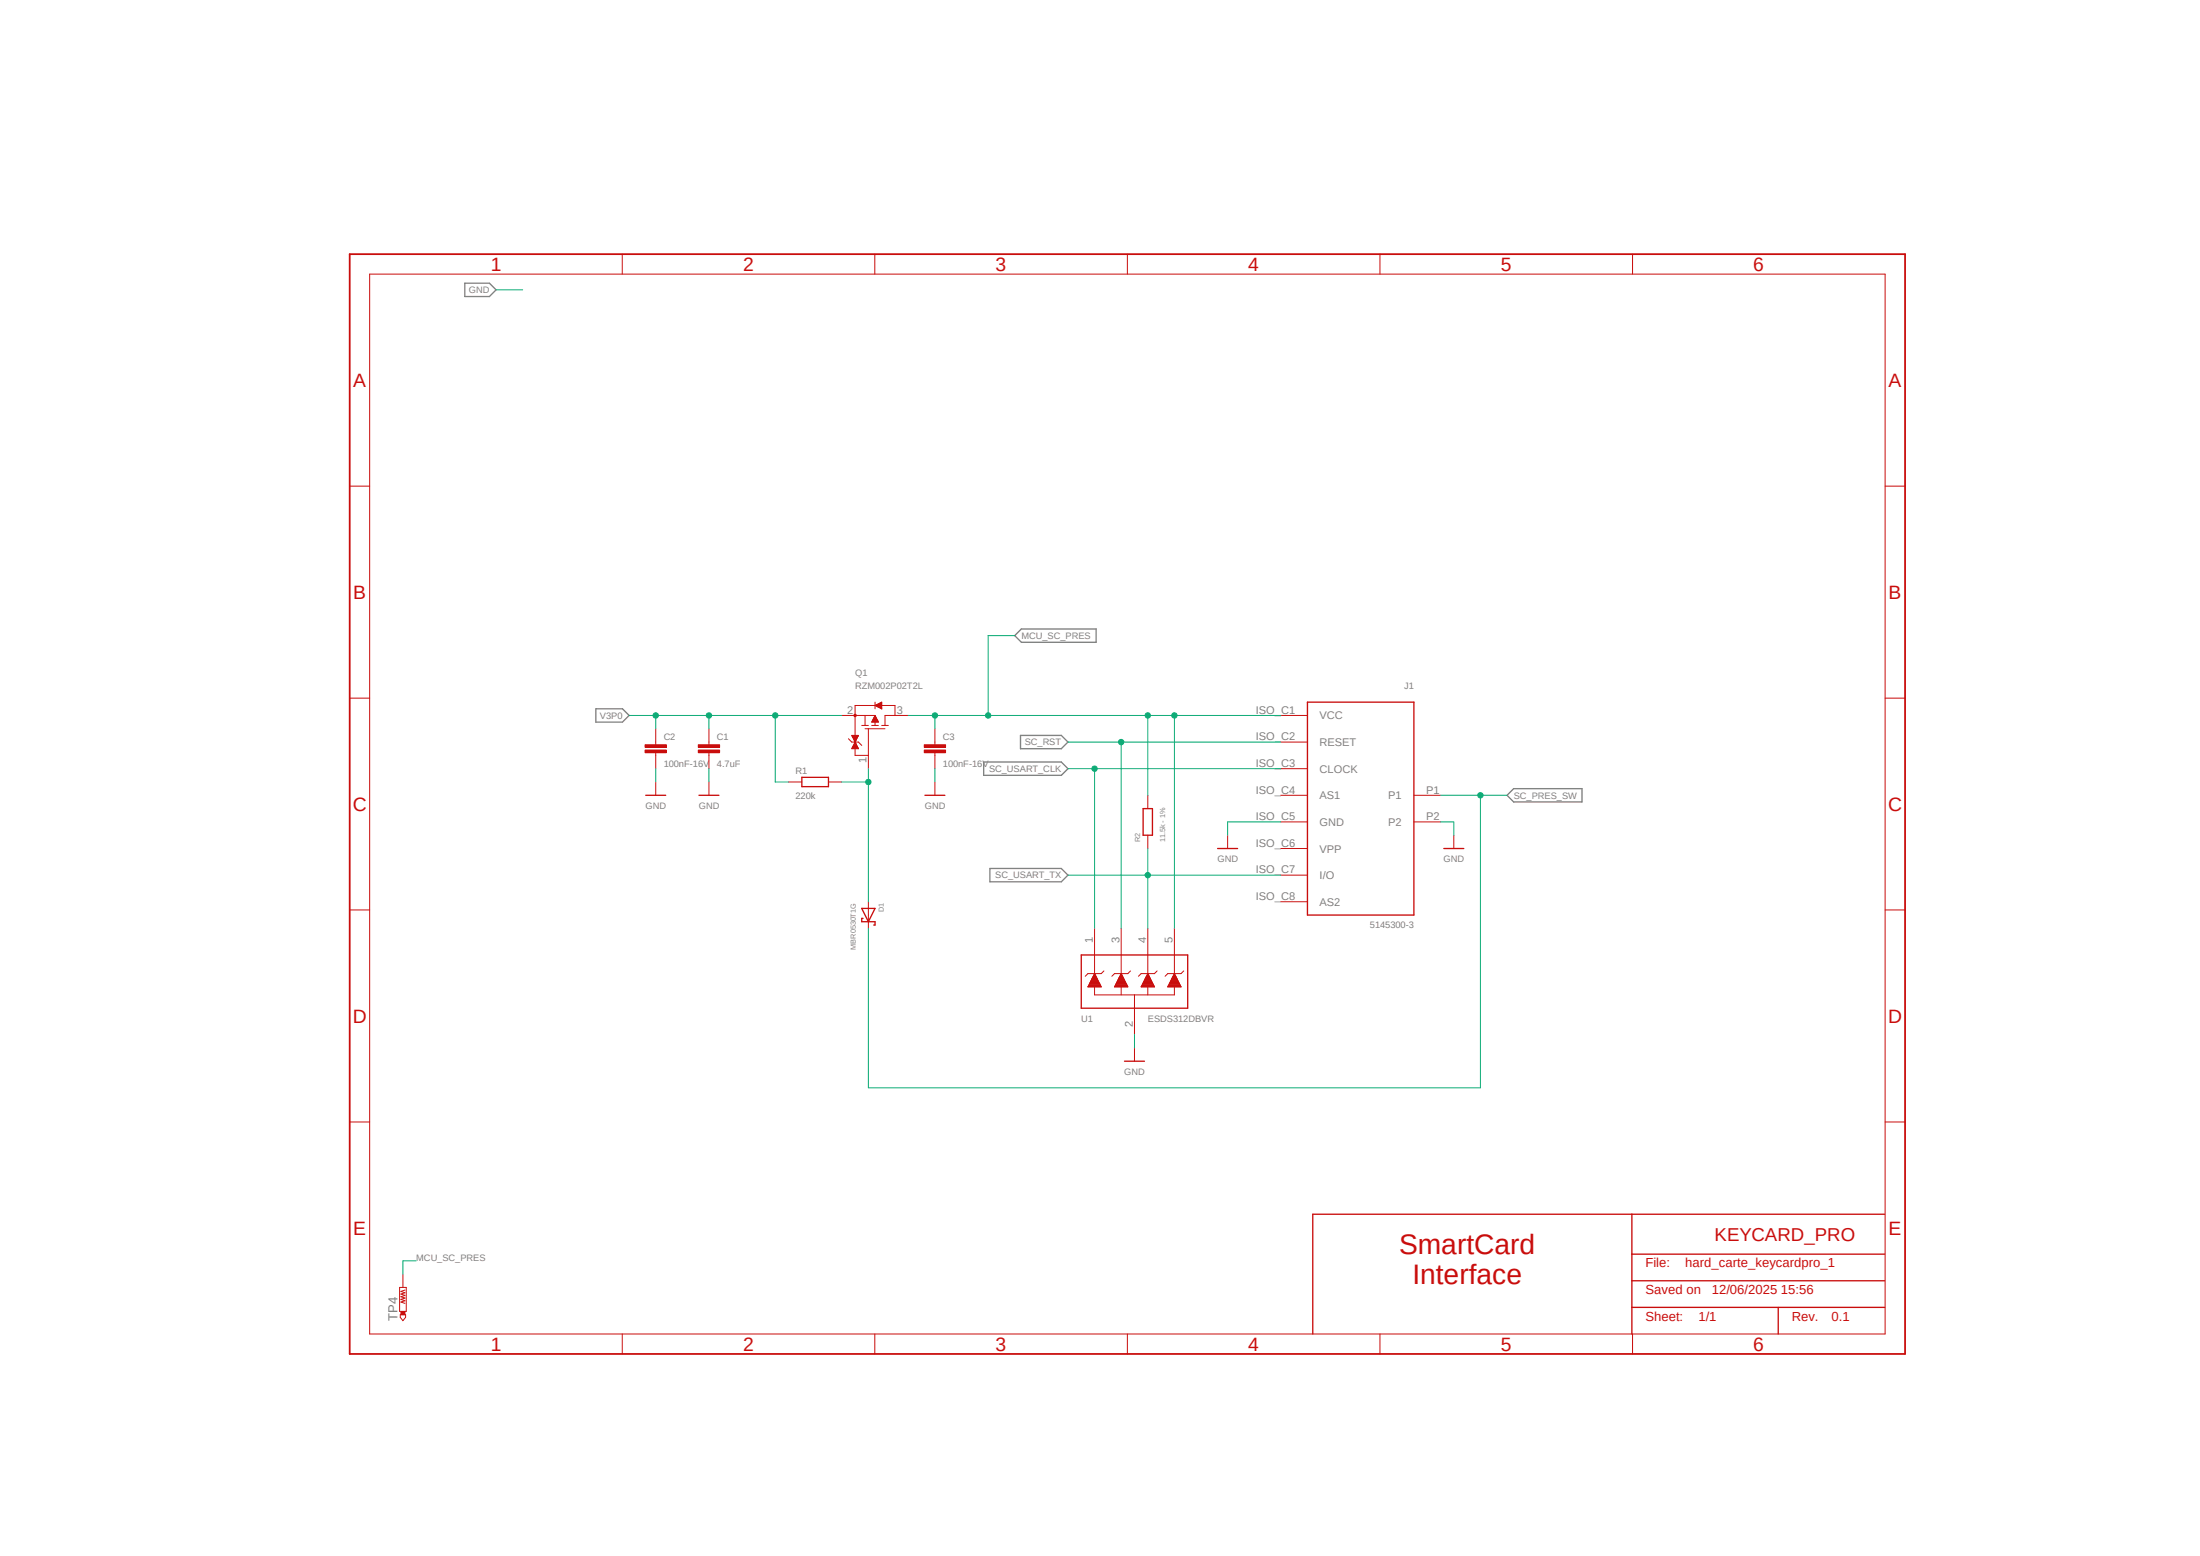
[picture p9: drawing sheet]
<svg xmlns="http://www.w3.org/2000/svg" width="420mm" height="297mm" viewBox="0 0 420 297" stroke-linecap="round" stroke-linejoin="round" font-family="sans-serif">
<path d="M66.3 48.2l297.8 210.8M364.1 48.2l-297.8 210.8" fill="none" stroke="#fff" stroke-width=".19"/>
<path d="M88.7 54.1h4.7l1.3 1.2-1.3 1.3h-4.7zM113.7 135.3h5.1l1.3 1.3-1.3 1.2h-5.1zM193.7 121.3l1.3-1.2h14.3v2.5h-14.3zM187.8 145.5h14.8l1.3 1.2-1.3 1.3h-14.8zM194.8 140.4h7.8l1.3 1.2-1.3 1.3h-7.8zM287.7 151.8l1.3-1.3h13v2.6h-13zM189 165.8h13.6l1.3 1.2-1.3 1.3h-13.6z" fill="none" stroke="#808080" stroke-width=".25"/>
<path d="M153.1 148.4h5.1v1.8h-5.1zM232.5 162h3.8M275.6 162h3.8" fill="none" stroke="#c90d0c" stroke-width=".25"/>
<path d="M135.3 141.6v.6M135.3 143.7v.5M150.5 149.3h2.6M158.2 149.3h2.5M234.4 159.4v2.6M277.5 159.4v2.6" fill="none" stroke="#c90d0c" stroke-width=".19"/>
<path d="M133.3 143.2h4.1v.5h-4.1z" fill-rule="evenodd" fill="#c90d0c"/>
<path d="M133.3 143.2h4.1v.5h-4.1z" fill="none" stroke="#c90d0c" stroke-width=".19"/>
<path d="M133.3 142.2h4.1v.5h-4.1z" fill-rule="evenodd" fill="#c90d0c"/>
<path d="M135.3 139.1v2.5M125.2 141.6v.6M125.2 143.7v.5M133.3 142.2h4.1v.5h-4.1zM135.3 144.2v2.5" fill="none" stroke="#c90d0c" stroke-width=".19"/>
<path d="M123.1 143.2h4.1v.5h-4.1z" fill-rule="evenodd" fill="#c90d0c"/>
<path d="M123.1 143.2h4.1v.5h-4.1z" fill="none" stroke="#c90d0c" stroke-width=".19"/>
<path d="M123.1 142.2h4.1v.5h-4.1z" fill-rule="evenodd" fill="#c90d0c"/>
<g fill="none" stroke="#c90d0c" stroke-width=".19">
<path d="M125.2 139.1v2.5M244.5 136.6h5.1M123.1 142.2h4.1v.5h-4.1zM125.2 144.2v2.5M125.2 149.3v2.5M135.3 149.3v2.5M178.5 141.6v.6M178.5 143.7v.5M244.5 141.6h5.1M244.5 146.7h5.1M244.5 151.8h5.1M244.5 156.9h5.1"/>
<path d="M269.9 151.8h5.1M269.9 156.9h5.1M244.5 162h5.1M244.5 167h5.1M244.5 172.1h5.1M216.6 200v2.6"/>
</g>
<path d="M249.6 134h20.3v40.7h-20.3zM123.3 151.8h3.8M133.4 151.8h3.8M214.7 202.6h3.8" fill="none" stroke="#c90d0c" stroke-width=".25"/>
<path d="M176.4 143.2h4.1v.5h-4.1z" fill-rule="evenodd" fill="#c90d0c"/>
<path d="M176.4 143.2h4.1v.5h-4.1z" fill="none" stroke="#c90d0c" stroke-width=".19"/>
<path d="M176.4 142.2h4.1v.5h-4.1z" fill-rule="evenodd" fill="#c90d0c"/>
<g fill="none" stroke="#c90d0c" stroke-width=".19">
<path d="M70.6 52.3h289.3v202.3h-289.3zM118.8 48.5v3.8M167 48.5v3.8M215.2 48.5v3.8M263.4 48.5v3.8M311.7 48.5v3.8M66.8 92.8h3.8M359.9 92.8h3.8M66.8 133.3h3.8M160.7 136.6h6.3M164.5 138.5h1.3M165.1 139.1h3.9"/>
<path d="M165.1 136.6v1.9M165.8 139.1v7.6M166.4 138.5h1.3M166.5 137.8h1.2M166.5 137.7h1.1M166.5 137.6h1.1M166.6 137.5h1M166.6 137.4h.9M166.7 137.3h.7M166.7 137.2h.7M166.8 137.2h.5M166.8 137.1h.5"/>
<path d="M166.8 137h.5M166.9 136.9h.3M167 136.8h.2M167 136.7h.1M167 134v1.3M167 137.8v.7M167 136.6l.7 1.2h-1.3zM167 136.6h.1M167 134.7l1.3-.7v1.3zM167.2 134.6h1.1M167.3 134.7h1M167.4 134.5h.9"/>
<path d="M167.4 134.8h.9M167.6 135h.7M167.6 134.4h.7M167.8 134.3h.5M167.8 135h.5M167.9 134.2h.4M168 135.1h.3M168.1 134.2h.2M168.1 135.2h.2M168.3 134.1h.1M168.3 138.5h1.3M168.3 135.3h.1"/>
<path d="M170.9 136.6v-1.9h-7.7v5.7M173.4 136.6h-4.4v1.9M178.5 139.1v2.5M359.9 133.3h3.8M162 141l.6 .6h1.3l.6 .7M162.6 140.4h1.3l-1.3 2.5h1.3zM162.6 142.8h1.3M162.6 140.5h1.3M162.7 142.7h1.1M162.7 140.5h1.1M162.7 142.7h1M162.7 140.6h1"/>
<path d="M162.8 142.6h.9M162.8 140.7h.9M162.8 142.5h.9M162.8 140.8h.9M162.9 142.4h.7M162.9 140.9h.7M162.9 142.3h.7M162.9 141h.7M163 142.2h.5M163 141.1h.5M163.1 142h.3M163.1 141.3h.3"/>
<path d="M163.1 141.9h.3M163.1 141.4h.3M163.2 141.9h.2M163.2 141.4h.2M163.2 141.8h.1M163.2 141.5h.1M163.2 142.9v1.3h2.6M163.2 141.7h.1M163.2 141.6h.1M176.4 142.2h4.1v.5h-4.1zM178.5 144.2v2.5M178.5 149.3v2.5"/>
<path d="M66.8 173.7h3.8M209 177.2v8.6M214 177.2v8.6M219.1 177.2v8.6M224.2 177.2v8.6M359.9 173.7h3.8M207.7 188.3h2.5M207.8 188.2h2.3M207.9 188.1h2.2M207.9 188h2.2M207.9 187.9h2.1M208 187.8h2"/>
<path d="M208 187.7h1.9M208.1 187.6h1.7M208.1 187.5h1.7M208.2 187.5h1.6M208.2 187.4h1.5M208.2 187.3h1.5M208.3 187.2h1.3M208.3 187.1h1.3M208.4 187h1.1M208.4 186.9h1.1M208.4 186.8h1.1M208.5 186.7h.9"/>
<path d="M208.5 186.6h.9M208.6 186.6h.7M208.6 186.5h.7M208.7 186.4h.6M208.7 186.3h.5M208.8 186.2h.4M208.8 186.1h.3M208.9 186h.2M208.9 185.9h.1M209 188.4v1.5h15.2v-1.5M209 185.8l1.2 2.6h-2.5zM209 185.8v.1"/>
<path d="M210.7 185.3l-.5 .5h-2.5l-.5 .6M212.8 188.3h2.5M212.9 188.2h2.3M212.9 188.1h2.3M213 188h2.1M213 187.9h2.1M213.1 187.8h1.9M213.1 187.7h1.9M213.1 187.6h1.8M213.2 187.5h1.7M213.2 187.5h1.6M213.3 187.4h1.5"/>
<path d="M213.3 187.3h1.5M213.4 187.2h1.3M213.4 187.1h1.3M213.4 187h1.2M213.5 186.9h1.1M213.5 186.8h1M213.6 186.7h.9M213.6 186.6h.9M213.7 186.6h.7M213.7 186.5h.7M213.7 186.4h.6M213.8 186.3h.5"/>
<path d="M213.9 186.2h.3M213.9 186.1h.3M214 186h.1M214 185.9h.1M214 188.4v1.5M214 185.8l1.3 2.6h-2.5zM214 185.8l.1 .1M215.8 185.3l-.5 .5h-2.5l-.5 .6M216.6 189.9v7.6M217.8 188.3h2.6M217.9 188.3h2.4M217.9 188.2h2.4"/>
<path d="M218 188.1h2.3M218.1 188h2.1M218.1 187.9h2.1M218.1 187.8h2M218.2 187.7h1.8M218.2 187.6h1.8M218.3 187.5h1.7M218.3 187.5h1.6M218.4 187.4h1.5M218.4 187.3h1.4M218.4 187.2h1.4M218.5 187.1h1.3"/>
<path d="M218.5 187h1.2M218.6 186.9h1.1M218.6 186.8h1M218.7 186.7h.9M218.7 186.6h.8M218.8 186.5h.7M218.8 186.4h.6M218.9 186.3h.5M218.9 186.2h.4M219 186.1h.3M219 186h.2M219.1 185.9h.1"/>
<path d="M219.1 188.4v1.5M219.1 185.8l1.3 2.6h-2.6zM219.1 185.8l.1 .1M220.9 185.3l-.5 .5h-2.6l-.5 .6M222.9 188.3h2.6M223 188.3h2.4M223 188.2h2.4M223.1 188.1h2.2M223.1 188h2.2M223.2 187.9h2M223.2 187.8h2M223.3 187.7h1.8"/>
<path d="M223.3 187.6h1.8M223.4 187.5h1.6M223.4 187.4h1.6M223.5 187.3h1.4M223.5 187.2h1.4M223.6 187.1h1.2M223.6 187h1.2M223.6 186.9h1.1M223.7 186.8h1M223.7 186.7h1M223.8 186.6h.8M223.9 186.5h.6"/>
<path d="M223.9 186.4h.6M223.9 186.3h.6M224 186.2h.4M224.1 186.1h.2M224.1 186h.2M224.2 185.9h.1M224.2 185.8l1.3 2.6h-2.6zM224.2 185.8v.1M226 185.3l-.5 .5h-2.6l-.5 .6M66.8 214.2h3.8M359.9 214.2h3.8M118.8 254.6v3.8"/>
<path d="M167 254.6v3.8M215.2 254.6v3.8M263.4 254.6v3.8M311.7 254.6v3.8"/>
</g>
<path d="M176.6 151.8h3.8M206.4 182.3h20.3v10.1h-20.3zM311.5 231.8v22.8M311.5 239.4h48.3M359.8 231.8h-109.2v22.8M311.5 249.6h48.3M311.5 244.5h48.3M339.5 249.6v5" fill="none" stroke="#c90d0c" stroke-width=".25"/>
<path d="M66.8 48.5h296.9v209.9h-296.9z" fill="none" stroke="#c90d0c" stroke-width=".34"/>
<path d="M163.1 136.4h.3v.3h-.3l-.1-.1 .3-.1-.1 .2-.2-.1z" fill-rule="evenodd" fill="#c90d0c"/>
<path d="M163.1 136.4h.3v.3h-.3l-.1-.1 .3-.1-.1 .2-.2-.1zM76.3 245.7h1.3v4.6h-1.3zM76.4 251h1v.5l-.5 .6-.5-.6zM77.3 246.3l-.8 .2 .8 .3-.8 .2 .8 .3-.8 .2 .8 .3-.8 .2 .8 .3-.8 .2 .8 .3" fill="none" stroke="#c90d0c" stroke-width=".19"/>
<path d="M76.5 250.4h.8v.6h-.8z" fill-rule="evenodd" fill="#c90d0c"/>
<path d="M219.1 151.8v2.5M219.1 159.4v2.6M165.8 172.1v5.1M76.5 250.4h.8v.6h-.8zM76.9 243.2v2.5" fill="none" stroke="#c90d0c" stroke-width=".19"/>
<path d="M218.2 154.3h1.8v5.1h-1.8zM164.5 173.4h2.5l-1.2 2.5zM164.8 175.3h-.3v.6h2.5v.7h-.2" fill="none" stroke="#c90d0c" stroke-width=".25"/>
<path d="M120.1 136.6h27.9v12.7h2.5M125.2 136.6v2.5" fill="none" stroke="#0dab76" stroke-width=".19"/>
<circle cx="125.2" cy="136.6" r=".51" fill="#0dab76"/>
<g fill="none" stroke="#0dab76" stroke-width=".19">
<path d="M135.3 136.6v2.5"/>
<circle cx="125.2" cy="136.6" r=".51"/>
</g>
<circle cx="135.3" cy="136.6" r=".51" fill="#0dab76"/>
<g fill="none" stroke="#0dab76" stroke-width=".19">
<path d="M148 136.6h12.7"/>
<circle cx="135.3" cy="136.6" r=".51"/>
</g>
<circle cx="148" cy="136.6" r=".51" fill="#0dab76"/>
<g fill="none" stroke="#0dab76" stroke-width=".19">
<path d="M94.7 55.3h5.1M125.2 146.7v2.6M135.3 146.7v2.6M178.5 146.7v2.6M244.5 156.9h-10.1v2.5M275 156.9h2.5v2.5M275 151.8h12.7M216.6 197.5v2.5M165.8 207.6h116.8"/>
<circle cx="148" cy="136.6" r=".51"/>
</g>
<circle cx="282.6" cy="151.8" r=".51" fill="#0dab76"/>
<g fill="none" stroke="#0dab76" stroke-width=".19">
<path d="M203.9 141.6h40.6M214 141.6v35.6M282.6 151.8v55.8M165.8 177.2v30.4"/>
<circle cx="282.6" cy="151.8" r=".51"/>
</g>
<circle cx="214" cy="141.6" r=".51" fill="#0dab76"/>
<g fill="none" stroke="#0dab76" stroke-width=".19">
<path d="M203.9 146.7h40.6M209 146.7v30.5"/>
<circle cx="214" cy="141.6" r=".51"/>
</g>
<circle cx="209" cy="146.7" r=".51" fill="#0dab76"/>
<g fill="none" stroke="#0dab76" stroke-width=".19">
<path d="M203.9 167h40.6M219.1 167v10.2"/>
<circle cx="209" cy="146.7" r=".51"/>
</g>
<circle cx="219.1" cy="167" r=".51" fill="#0dab76"/>
<g fill="none" stroke="#0dab76" stroke-width=".19">
<path d="M178.5 136.6h66M193.7 121.3h-5.1v15.3M219.1 162v5"/>
<circle cx="219.1" cy="167" r=".51"/>
</g>
<circle cx="188.6" cy="136.6" r=".51" fill="#0dab76"/>
<g fill="none" stroke="#0dab76" stroke-width=".19">
<path d="M224.2 136.6v40.6"/>
<circle cx="188.6" cy="136.6" r=".51"/>
</g>
<circle cx="224.2" cy="136.6" r=".51" fill="#0dab76"/>
<g fill="none" stroke="#0dab76" stroke-width=".19">
<path d="M178.5 136.6v2.5M219.1 136.6v15.2"/>
<circle cx="224.2" cy="136.6" r=".51"/>
</g>
<circle cx="219.1" cy="136.6" r=".51" fill="#0dab76"/>
<g fill="none" stroke="#0dab76" stroke-width=".19">
<path d="M173.4 136.6h5.1"/>
<circle cx="219.1" cy="136.6" r=".51"/>
</g>
<circle cx="178.5" cy="136.6" r=".51" fill="#0dab76"/>
<g fill="none" stroke="#0dab76" stroke-width=".19">
<path d="M160.7 149.3h5.1M165.8 146.7v25.4M79.5 240.7h-2.6v2.5"/>
<circle cx="178.5" cy="136.6" r=".51"/>
</g>
<circle cx="165.8" cy="149.3" r=".51" fill="#0dab76"/>
<circle cx="165.8" cy="149.3" r=".51" fill="none" stroke="#0dab76" stroke-width=".19"/>
<g font-size="5.4" fill="#c90d0c">
<text x="267.1" y="239.4">SmartCard</text>
<text x="269.6" y="245.1">Interface</text>
</g>
<g font-size="3.7" fill="#c90d0c">
<text x="93.7" y="51.7">1</text>
<text x="141.9" y="51.7">2</text>
<text x="190.1" y="51.7">3</text>
<text x="238.3" y="51.7">4</text>
<text x="286.5" y="51.7">5</text>
<text x="334.7" y="51.7">6</text>
<text x="67.4" y="73.9">A</text>
<text x="360.5" y="73.9">A</text>
<text x="67.4" y="114.3">B</text>
<text x="360.5" y="114.3">B</text>
<text x="67.4" y="154.8">C</text>
<text x="360.5" y="154.8">C</text>
<text x="67.4" y="195.2">D</text>
<text x="360.5" y="195.2">D</text>
<text x="67.4" y="235.7">E</text>
<text x="360.5" y="235.7">E</text>
<text x="93.7" y="257.8">1</text>
<text x="141.9" y="257.8">2</text>
<text x="190.1" y="257.8">3</text>
<text x="238.3" y="257.8">4</text>
<text x="286.5" y="257.8">5</text>
<text x="334.7" y="257.8">6</text>
</g>
<text font-size="3.6" fill="#c90d0c" x="327.3" y="236.9">KEYCARD_PRO</text>
<g font-size="2.5" fill="#c90d0c">
<text x="314.1" y="241.9">File:</text>
<text x="321.7" y="241.9">hard_carte_keycardpro_1</text>
<text x="314.1" y="247">Saved on</text>
<text x="326.8" y="247">12/06/2025 15:56</text>
<text x="314.1" y="252.1">Sheet:</text>
<text x="324.2" y="252.1">1/1</text>
<text x="342.1" y="252.1">Rev.</text>
<text x="349.6" y="252.1">0.1</text>
</g>
<text font-size="2.5" fill="#808080" x="75.9" y="252.1" transform="rotate(-90 75.9 252.1)">TP4</text>
<g font-size="2.1" fill="#808080">
<text x="161.7" y="136.2">2</text>
<text x="171.2" y="136.2">3</text>
<text x="239.7" y="136.2">ISO_C1</text>
<text x="251.9" y="137.3">VCC</text>
<text x="239.7" y="141.3">ISO_C2</text>
<text x="251.9" y="142.4">RESET</text>
<text x="165.4" y="145.7" transform="rotate(-90 165.4 145.7)">1</text>
<text x="239.7" y="146.4">ISO_C3</text>
<text x="251.9" y="147.5">CLOCK</text>
<text x="239.7" y="151.5">ISO_C4</text>
<text x="251.9" y="152.6">AS1</text>
<text x="265" y="152.6">P1</text>
<text x="272.2" y="151.5">P1</text>
<text x="239.7" y="156.5">ISO_C5</text>
<text x="239.7" y="161.6">ISO_C6</text>
<text x="251.9" y="157.6">GND</text>
<text x="265" y="157.6">P2</text>
<text x="272.2" y="156.5">P2</text>
<text x="239.7" y="166.7">ISO_C7</text>
<text x="251.9" y="162.7">VPP</text>
<text x="251.9" y="167.8">I/O</text>
<text x="239.7" y="171.7">ISO_C8</text>
<text x="251.9" y="172.9">AS2</text>
<text x="208.6" y="179.9" transform="rotate(-90 208.6 179.9)">1</text>
<text x="213.7" y="179.9" transform="rotate(-90 213.7 179.9)">3</text>
<text x="218.8" y="179.9" transform="rotate(-90 218.8 179.9)">4</text>
<text x="223.9" y="179.9" transform="rotate(-90 223.9 179.9)">5</text>
<text x="216.2" y="196" transform="rotate(-90 216.2 196)">2</text>
</g>
<g font-size="1.8" fill="#808080">
<text x="89.5" y="56">GND</text>
<text x="195" y="122">MCU_SC_PRES</text>
<text x="163.2" y="131.5">RZM002P02T2L</text>
<text x="163.2" y="128.9">Q1</text>
<text x="268.1" y="131.5">J1</text>
<text x="114.5" y="137.2">V3P0</text>
<text x="126.7" y="141.3">C2</text>
<text x="136.9" y="141.3">C1</text>
<text x="180" y="141.3">C3</text>
<text x="195.6" y="142.3">SC_RST</text>
<text x="126.7" y="146.3">100nF-16V</text>
<text x="136.9" y="146.3">4.7uF</text>
<text x="151.9" y="147.8">R1</text>
<text x="180" y="146.3">100nF-16V</text>
<text x="188.8" y="147.4">SC_USART_CLK</text>
<text x="123.2" y="154.3">GND</text>
<text x="133.4" y="154.3">GND</text>
<text x="151.9" y="152.6">220k</text>
<text x="176.5" y="154.3">GND</text>
<text x="289" y="152.4">SC_PRES_SW</text>
<text x="190" y="167.7">SC_USART_TX</text>
<text x="232.4" y="164.5">GND</text>
<text x="275.6" y="164.5">GND</text>
<text x="261.5" y="177.2">5145300-3</text>
<text x="206.4" y="195">U1</text>
<text x="219.1" y="195">ESDS312DBVR</text>
<text x="214.6" y="205.1">GND</text>
<text x="79.5" y="240.7">MCU_SC_PRES</text>
</g>
<g font-size="1.4" fill="#808080">
<text x="217.6" y="160.7" transform="rotate(-90 217.6 160.7)">R2</text>
<text x="222.4" y="160.7" transform="rotate(-90 222.4 160.7)">11.5k - 1%</text>
<text x="168.7" y="174.2" transform="rotate(-90 168.7 174.2)">D1</text>
<text x="163.4" y="181.3" transform="rotate(-90 163.4 181.3)">MBR0530T1G</text>
</g>
</svg>
